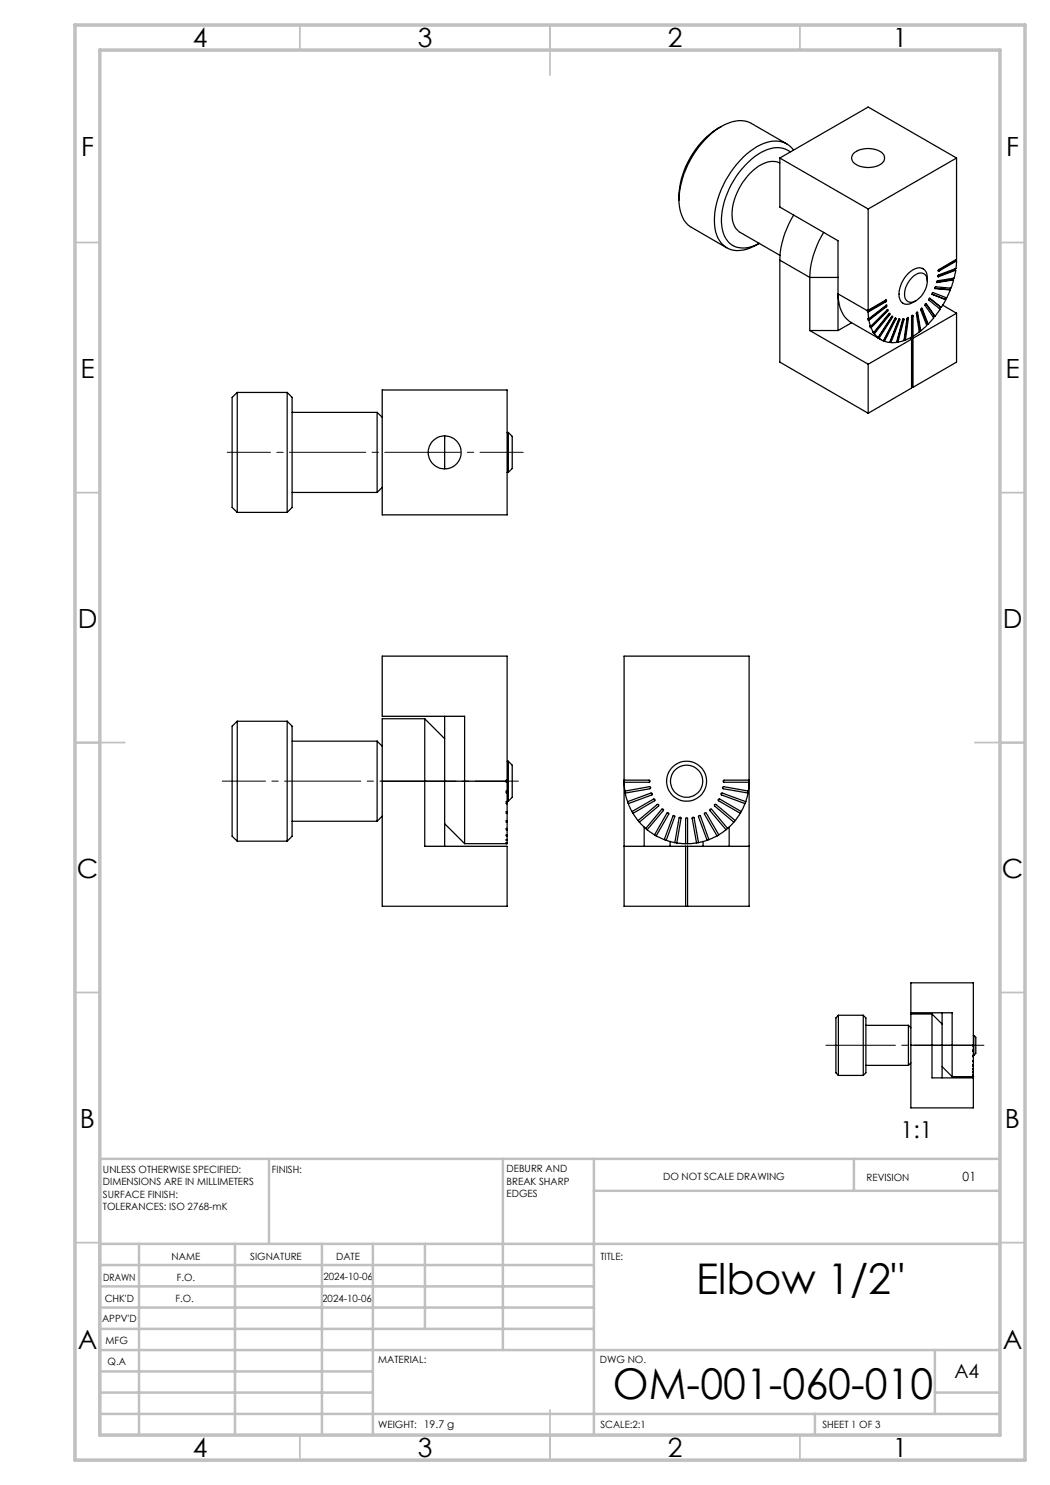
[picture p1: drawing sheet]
<svg xmlns="http://www.w3.org/2000/svg" width="210mm" height="297mm" viewBox="0 0 210 297" stroke-linecap="round" stroke-linejoin="round" font-family="sans-serif">
<g fill="none" stroke="#000" stroke-width=".25">
<path d="M135.8 40a6.1 6.1 0 0 0 2.5 5.5l7 4.1M144.3 25.3a17 17 0 0 0-8.5 14.7M156 32.6a4.9 4.9 0 0 0-5.4 1.5 12.1 12.1 0 0 0-4.1 10l.1 .5a3.1 3.1 0 0 0 1.5 1.9l7.9 4.6M156 31.6v9.8l11.6 6.8v17.9M156 31.6l17.6 10.2M156 31.6l17.6-10.2 17.7 10.2M157.4 28.8l-7.1-4.1a5.4 5.4 0 0 0-5.3 .2 18.4 18.4 0 0 0-8.9 12.5l-.3 2.6M158.7 30a4.7 4.7 0 0 0-5.9-1.3 17.6 17.6 0 0 0-8.9 10.1 12.1 12.1 0 0 0-.3 8.8 4.5 4.5 0 0 0 5.7 2.3l2.5-1.2a5.1 5.1 0 0 1-6-.1 7.4 7.4 0 0 1-1.3-6.6 17 17 0 0 1 8.4-11.8 4.9 4.9 0 0 1 5.2 .2M170.7 30.7a4.8 4.8 0 0 1 5.9 0 1.39 1.39 0 0 1-.6 2.2 4.9 4.9 0 0 1-5.3-.4l-.2-.3a1.21 1.21 0 0 1 .2-1.5zM191.3 31.6v20.3l-3.6 2-.1 .3h.2M191.3 31.6l-17.7 10.2M156 52v20.4l17.6 10.3"/>
<path d="M156 52l6 3.5M158.7 43a18.3 18.3 0 0 0-2.7 9M162 55.5v10.6M162 55.5h5.6M164.7 46.5a18.8 18.8 0 0 0-2.7 9M173.6 41.8v20.3M182.5 55.4a1.67 1.67 0 0 1 2.8-.1 4.4 4.4 0 0 1-3.1 5.2 1.49 1.49 0 0 1-1.3-2.1l.5-1.4zM184.5 53.7l.1 .1M185.5 56.2v-.6a1.73 1.73 0 0 0-.9-1.8 1.73 1.73 0 0 0-2 .1 5.9 5.9 0 0 0-2.7 5.8 1.63 1.63 0 0 0 2.7 .8l.6-.4M185.9 59.7l2.2 1.7M186 59.7l-.2 .1-.1 .2 2.3 1.8-1 1.4M186 59.7l2.2 1.8"/>
<path d="M186 59.7h.1M186.4 58.8l2.6 1.1M186.4 58.9h.1M186.4 58.9l2.8 1M186.9 57.6l3 .3M186.9 57.7h.1M187 57.7l3 .3M187.3 56.5h.1M187.5 55.3h.2M189 59.9h.2M189.2 59.9l-1 1.6M189.2 59.5l-.2 .4"/>
<path d="M189.9 57.9l.1 .1M190 58l-.7 1.6-2.7-1.1-.2 .2v.2M190 57.6l-.1 .3M190.6 55.9l.1 .1M190.6 55.9l-3.3 .5M190.6 55.7v.2M190.7 56l-.5 1.6-3.1-.2-.2 .1 .1 .2M190.7 56l-3.3 .5M191 54h.1M191 54l-3.5 1.2M191 53.8v.2M191.1 54l-.3 1.6-3.3 .6-.2 .2 .1 .1"/>
<path d="M191.1 54l-3.4 1.3M191.2 51.9v.2M191.2 52.1l.1 .1M191.2 52.1l-3.6 2 .2 .1M191.3 52.2l-.1 1.5-3.5 1.3-.2 .2 .2 .1M191.3 52.2l-3.5 2M47.4 78.5v24M47.4 78.5l-1 1v22l1 1M47.4 78.5h10M57.4 78.5l1 1v22l-1 1M57.4 78.5v24M76.4 78h25v25h-25z"/>
<path d="M162 66.1l11.6 6.7M162 66.1h5.6M170.3 64.6l-2.7 1.5M173.5 62.2l-5.9-3.4a6.4 6.4 0 0 0 2.6 5.7l6 3.4M173.5 62.2v.1M173.5 62.3l.1 .1M173.6 62.4l.1 1.4M173.6 72.8v9.9M173.6 62.1l-.1-.1v.2M173.6 64l.2 .1M173.7 63.8l-.1-.1v.3M173.8 64.1l.3 1.2"/>
<path d="M174.1 65.4l.1 .1M174.1 65.3l-.1-.1 .1 .2M174.2 65.5l.5 1M174.7 66.5h-.1l.1 .2M174.7 66.7h.2M174.9 66.7l.7 .8M175.6 67.5l-.1-.1 .1 .2M175.6 67.6l.2 .1M176.7 68.2h.1M176.7 68.2l.2 .1M177 60.3l-3.5 2M177 60.3l.2 .1"/>
<path d="M177.1 61.3l-3.5 2.7M177.1 61.3h.2M177.2 60a.18 .18 0 0 1 .1 .2 .18 .18 0 0 1-.1 .2M177.2 60l-.2 .3M177.2 60.4l-3.6 2M177.2 60l-3.6 2.1M177.2 61.1l.2-.1-.1 .3M177.2 61l-.1 .3M177.2 61.1l-3.5 2.7M177.3 61.3l-3.5 2.8M177.4 62.1l-3.3 3.3M177.4 62.1l.1 .1"/>
<path d="M177.5 61.9l-.1 .2M177.5 62.2l.1-.3-3.5 3.4M177.5 62.2l-3.3 3.3M177.8 62.9l-3.1 3.8M177.8 62.9h.1M177.9 62.7l-.1 .2M177.9 62.9l.1-.3-3.3 3.9M177.9 68.4h.1M177.9 62.9l-3 3.8M178 68.4l.2 .1M178.4 63.4l-2.8 4.2M178.4 63.4l.1 .1"/>
<path d="M178.4 63.2v.2M178.5 63.5v-.3l-2.9 4.3M178.5 63.5l-2.7 4.2M179 63.7l-2.3 4.5M179 63.7l.2 .1M179.1 63.6l-.1 .1M179.2 63.8l-.1-.2-.1 .1-2.3 4.5-.9-.5M179.2 63.8l-2.3 4.5M179.4 68.4h.1M179.4 68.4h.2M179.8 63.8v.1M179.8 63.9l.2 .1"/>
<path d="M179.8 63.9l-1.8 4.5M180 64l-.1-.2h-.1l-1.9 4.7-1-.2M180 64l-1.8 4.5M180.5 60.6l.1 .1M180.7 63.7v.1M180.7 63.8l-1.3 4.6M180.7 63.8l.1 .1M180.8 63.9l-.1-.2-.2 .3-1.2 4.5h-1.1M180.8 63.9l-1.2 4.5M180.9 67.9l-.1 .1M180.9 67.9l.2 .1M181.5 63.5v.1"/>
<path d="M181.5 63.6l-.6 4.3M181.5 63.6h.2M181.7 63.6l-.1-.1-.2 .2-.6 4.4-1.2 .3M181.7 63.6l-.6 4.4M182.3 67.8v9.8l-8.7 5.1M182.3 67.8l-8.7 5M182.5 67.2h-.2M182.5 67.2h.1M182.5 67.6v9.8M182.5 67.6l-.3 .1 .1 .1M182.5 67.6l.1 .1M182.5 77.4l-.2 .1"/>
<path d="M182.5 77.4l.1 .1M182.6 63.2l-.1-.1-.2 .2v4.1l-1.2 .6M182.6 63.2v4M182.6 67.7v9.8M182.6 63.2l-.1-.1v4.1M183.5 62.5l-.1-.1-.1 .3 .6 3.7-1.3 .8M183.5 62.5l.7 3.7M183.5 62.5h-.1l.6 3.6M184 66.1l-.2 .1M184 66.1l.2 .1M184.3 61.7l1.2 3.1M184.3 61.7h.1"/>
<path d="M184.4 61.7a.21 .21 0 0 0-.2 0 .21 .21 0 0 0 0 .3l1.1 3.1-1.1 1.1M184.4 61.7l1.2 3.1M185.1 60.7l1.8 2.5M185.2 60.7h.1M185.2 60.7l-.2 .2v.2l1.8 2.5-1.2 1.2M185.2 60.7l1.8 2.5M185.5 64.8l-.2 .1M185.5 64.8h.1M186.9 63.2l-.2 .2M186.9 63.2h.1M188.1 61.4l-.2 .3M188.1 61.4l.1 .1"/>
<path d="M188.5 61l2.8 1.6M191.3 62.6v9.8l-8.7 5.1M191.3 62.6l-8.7 5.1M58.4 82.5h17M58.4 98.5h17M75.4 82.5v16M75.4 82.5l1 1M76.4 97.5l-1 1M88.9 87.2v6.6M101.4 86.5h.3M101.4 94.5h.3M101.7 86.5v8"/>
<path d="M101.7 86.5l.7 .8v6.4l-.7 .8M47.4 102.5h10M124.8 131.2h25v50.1h-25zM47.4 144.2v24M47.4 144.2l-1 1v22l1 1M47.4 144.2h10M57.4 144.2l1 1v22l-1 1M57.4 144.2v24M58.4 148.2h17M75.4 148.2v16M75.4 148.2l1 1.1M76.4 156.2h24.8"/>
<path d="M84.9 143.8h-8.5v12.4M84.9 143.8v25.5h16.5v12h-25v-25.1M84.9 143.8l4 3.9M88.9 143.3v26M101.2 156.2v.3h.2M101.4 158.2h-.2v.4h.2M101.4 158.6v1.7M101.4 156v-24.8h-25v12.1h16.5v25.4M101.4 156.5v1.7M101.4 156v.5M101.4 152.3h.3M101.4 158.2v.4"/>
<path d="M101.4 156h-.2v.2M101.7 152.3v7.9M101.7 152.3l.7 .7v6.5l-.7 .7M124.8 156.5l.2 1.7M124.8 156h5a.21 .21 0 0 1 .2 .2 .21 .21 0 0 1-.2 .3h-5M124.8 156.2v.3M125 158.2l4.9-.9a.21 .21 0 0 1 .2 .2 .21 .21 0 0 1-.1 .3l-4.9 .8M125 158.2l.1 .4M125.1 158.6l.4 1.7M149.6 158.6l-.4 1.7M149.7 158.2l-5-.9a.21 .21 0 0 0-.2 .2 .21 .21 0 0 0 .2 .3l4.9 .8M149.7 158.2l-.1 .4"/>
<path d="M149.8 156h-5a.22 .22 0 0 0-.2 .2 .22 .22 0 0 0 .2 .3h5M149.8 156.5l-.1 1.7M149.8 156.2v.3M47.4 168.2h10M58.4 164.2h17M76.4 163.2l-1 1M88.9 164.7l4 4M101.2 168.7h.1M101.4 160.3h-.2v.4h.2M101.4 160.7v1.6M101.4 162.3h-.2v.4h.2M101.4 162.7v1.4"/>
<path d="M101.4 164.1h-.2v.3h.2M101.4 164.4v1.3M101.4 165.7h-.2v.2h.2M101.4 165.9v1.1M101.4 167h-.2v.2h.2M101.4 167.2v.7M101.4 167.9h-.2v.2h.2M101.4 168.1v.4M101.4 168.5h-.2l.2 .1M101.4 168.6v.1h-8.5M101.4 160.2h.3M101.4 160.3v.4"/>
<path d="M101.4 162.3v.4M101.4 164.1v.3M101.4 165.7v.2M101.4 167v.2M101.4 167.9v.2M101.4 168.5v.1M124.8 169.3h25M125.5 160.3l4.7-1.7a.21 .21 0 0 1 .3 .1 .21 .21 0 0 1-.1 .3l-4.7 1.7M125.5 160.3l.2 .4M125.7 160.7l.7 1.6M126.4 162.3l4.3-2.5a.2 .2 0 0 1 .3 .1 .2 .2 0 0 1-.1 .3l-4.3 2.5M126.4 162.3l.2 .4"/>
<path d="M126.6 162.7l1 1.4M127.6 164.1l3.8-3.2a.2 .2 0 0 1 .3 0 .2 .2 0 0 1 0 .3l-3.8 3.2M127.6 164.1l.3 .3M127.9 164.4l1.3 1.3M128.8 165.4v3.9M129.2 165.7l3.2-3.8a.2 .2 0 0 1 .2 0 .2 .2 0 0 1 0 .2l-3.2 3.8M129.2 165.7l.2 .2M129.4 165.9l1.5 1.1M130.9 167l2.5-4.4a.21 .21 0 0 1 .3 0 .21 .21 0 0 1 0 .2l-2.5 4.4M130.9 167l.3 .2M131.2 167.2l1.7 .7M132.9 167.9l1.7-4.7a.19 .19 0 0 1 .2-.1 .19 .19 0 0 1 .1 .3l-1.7 4.7"/>
<path d="M132.9 167.9l.3 .2M133.2 168.1l1.8 .4M134 168.3v1M135 168.5l.8-4.9a.2 .2 0 0 1 .2-.2 .2 .2 0 0 1 .2 .3l-.8 4.9M135 168.5l.4 .1M135.4 168.6l1.7 .1M137.1 168.7v-4.9a.19 .19 0 0 1 .2-.3 .19 .19 0 0 1 .2 .3v4.9M137.1 168.7h.4M137.1 169.3v12M137.5 169.3v12M139.3 168.6l-1.8 .1M139.7 168.5l-.9-4.9a.2 .2 0 0 0-.2-.2 .2 .2 0 0 0-.2 .3l.9 4.9"/>
<path d="M139.7 168.5l-.4 .1M140.6 168.3v1M141.4 168.1l-1.7 .4M141.8 167.9l-1.7-4.7a.21 .21 0 0 0-.3-.1 .21 .21 0 0 0-.1 .3l1.7 4.7M141.8 167.9l-.4 .2M143.4 167.2l-1.6 .7M143.8 167l-2.5-4.4a.21 .21 0 0 0-.3 0 .21 .21 0 0 0-.1 .2l2.5 4.4M143.8 167l-.4 .2M145.2 165.9l-1.4 1.1M145.5 165.7l-3.2-3.8a.21 .21 0 0 0-.3 0 .21 .21 0 0 0 0 .2l3.2 3.8M145.5 165.7l-.3 .2M145.8 165.4v3.9"/>
<path d="M146.8 164.4l-1.3 1.3M147 164.1l-3.8-3.2a.2 .2 0 0 0-.3 0 .2 .2 0 0 0 0 .3l3.9 3.2M147 164.1l-.2 .3M148.1 162.7l-1.1 1.4M148.2 162.3l-4.3-2.5a.21 .21 0 0 0-.2 .1 .21 .21 0 0 0 0 .3l4.4 2.5M148.2 162.3l-.1 .4M149 160.7l-.8 1.6M149.2 160.3l-4.8-1.7a.2 .2 0 0 0-.2 .1 .2 .2 0 0 0 .1 .3l4.7 1.7M149.2 160.3l-.2 .4M167.7 203.1v12M167.7 203.1l-.5 .5v11l.5 .5M167.7 203.1h4.9"/>
<path d="M167.7 215.1h4.9M172.6 203.1l.6 .5v11l-.6 .5M172.6 203.1v12M173.2 205.1h8.5M173.2 213.1h8.5M181.7 205.1v8M181.7 205.1l.5 .5M182.2 212.6l-.5 .5M182.2 209.1h12.4M186.4 202.8h-4.2v6.3M186.4 202.8v12.8h8.3v6h-12.5v-12.5M186.4 202.8l2 2"/>
<path d="M188.4 213.3l2 2M188.4 202.6v13M194.6 215.3h.1M194.6 209.1l.1 .1M194.7 210h-.1l.1 .3M194.7 210.3v.8M194.7 211.1h-.1l.1 .2M194.7 211.3v.8M194.7 212.1h-.1l.1 .2M194.7 212.3v.7M194.7 213h-.1l.1 .2M194.7 213.2v.6"/>
<path d="M194.7 213.8h-.1l.1 .1M194.7 213.9v.5M194.7 214.4h-.1l.1 .1M194.7 214.5v.4M194.7 214.9h-.1l.1 .1M194.7 215v.2M194.7 215.2v.1h-4.3M194.7 209v-12.4h-12.5v6h8.2v12.7M194.7 209.2v.8M194.7 209v.2M194.7 207.1h.1M194.7 211.1h.1"/>
<path d="M194.7 210v.3M194.7 211.1v.2M194.7 212.1v.2M194.7 213v.2M194.7 213.8v.1M194.7 214.4v.1M194.7 214.9v.1M194.7 215.2h.1M194.7 209l-.1 .1M194.7 215.2h-.1h.1M194.8 207.1v4M194.8 207.1l.4 .4v3.2l-.4 .4"/>
<circle cx="89" cy="90.5" r="3.3"/>
<circle cx="137.3" cy="156.2" r="4"/>
<circle cx="137.3" cy="156.2" r="3.2"/>
</g>
<path d="M45.5 90.5h59.1M103.7 156.2h-59.2" fill="none" stroke="#000" stroke-width=".2" stroke-dasharray="15.2 1.3 1.3 1.3" stroke-dashoffset="6.6"/>
<path d="M196.8 209.1h-31.6" fill="none" stroke="#000" stroke-width=".2" stroke-dasharray="15.2 1.3 1.3 1.3" stroke-dashoffset="1.3"/>
<g fill="none" stroke="#c0c0c0" stroke-width=".35">
<path d="M60 5v5M110 5v10M160 5v5M15 48.5h5M200 48.5h5M15 98.5h5M200 98.5h5M15 148.5h10M195 148.5h10M15 198.5h5M200 198.5h5M15 248.5h5"/>
<path d="M200 248.5h5M60 287v5M110 282v10M160 287v5"/>
</g>
<g fill="none" stroke="#c0c0c0" stroke-width=".5">
<path d="M53.8 231.8v17M100.6 231.8v38.2M118.8 231.8v55.2M118.8 238.2h81.2M170.8 231.8v6.4M200 231.8h-180v55.2M20 248.8h180M20 257.3h98.8M20 253h98.8M27.8 248.8v38.2M47 248.8v38.2M64.4 248.8v38.2"/>
<path d="M74.6 248.8v38.2M85 248.8v17M20 265.8h98.8M20 261.5h98.8M20 278.5h54.6M20 274.3h54.6M20 270h180M187 278.5h13M187 270v12.8M20 282.8h180M163 282.8v4.2"/>
</g>
<path d="M15 5h190v287h-190zM20 10h180v277h-180z" fill="none" stroke="#c0c0c0" stroke-width=".7"/>
<g font-size="8.5">
<text x="139.2" y="258.8">Elbow 1/2&quot;</text>
<text x="122.6" y="279.7">OM-001-060-010</text>
</g>
<g font-size="5.3">
<text x="38.5" y="9.5">4</text>
<text x="83.5" y="9.5">3</text>
<text x="133.6" y="9.5">2</text>
<text x="178.6" y="9.5">1</text>
<text x="16.2" y="31.3">F</text>
<text x="201.2" y="31.3">F</text>
<text x="16.1" y="75.5">E</text>
<text x="201.1" y="75.5">E</text>
<text x="15.5" y="125.5">D</text>
<text x="200.5" y="125.5">D</text>
<text x="15.4" y="175.5">C</text>
<text x="200.4" y="175.5">C</text>
<text x="16" y="225.5">B</text>
<text x="201" y="225.5">B</text>
<text x="15.5" y="269.8">A</text>
<text x="200.5" y="269.8">A</text>
<text x="38.5" y="291.5">4</text>
<text x="83.5" y="291.5">3</text>
<text x="133.6" y="291.5">2</text>
<text x="178.6" y="291.5">1</text>
</g>
<text font-size="4.7" x="180.1" y="227.7">1:1</text>
<text font-size="3.9" x="190.9" y="275.5">A4</text>
<text font-size="2.5" x="192.5" y="236.1">01</text>
<g font-size="2">
<text x="20.6" y="234.6">UNLESS OTHERWISE SPECIFIED:</text>
<text x="20.6" y="237.1">DIMENSIONS ARE IN MILLIMETERS</text>
<text x="20.6" y="239.6">SURFACE FINISH:</text>
<text x="54.4" y="234.6">FINISH:</text>
<text x="101.3" y="234.5">DEBURR AND</text>
<text x="101.3" y="237">BREAK SHARP</text>
<text x="101.3" y="239.5">EDGES</text>
<text x="132.6" y="236">DO NOT SCALE DRAWING</text>
<text x="173.3" y="236.2">REVISION</text>
<text x="20.6" y="242.1">TOLERANCES: ISO 2768-mK</text>
<text x="34.3" y="252">NAME</text>
<text x="50" y="251.9">SIGNATURE</text>
<text x="67.2" y="251.9">DATE</text>
<text x="120.1" y="251.9">TITLE:</text>
<text x="20.6" y="256.1">DRAWN</text>
<text x="35.3" y="256.1">F.O.</text>
<text x="64.7" y="255.9">2024-10-06</text>
<text x="20.9" y="260.3">CHK'D</text>
<text x="35.1" y="260.3">F.O.</text>
<text x="64.5" y="260.3">2024-10-06</text>
<text x="20.4" y="264.4">APPV'D</text>
<text x="21.1" y="268.8">MFG</text>
<text x="21.5" y="273">Q.A</text>
<text x="75.6" y="272.5">MATERIAL:</text>
<text x="120" y="272.5">DWG NO.</text>
<text x="75.6" y="285.5">WEIGHT: 19.7 g</text>
<text x="120.1" y="285.6">SCALE:2:1</text>
<text x="164.5" y="285.6">SHEET 1 OF 3</text>
</g>
</svg>
